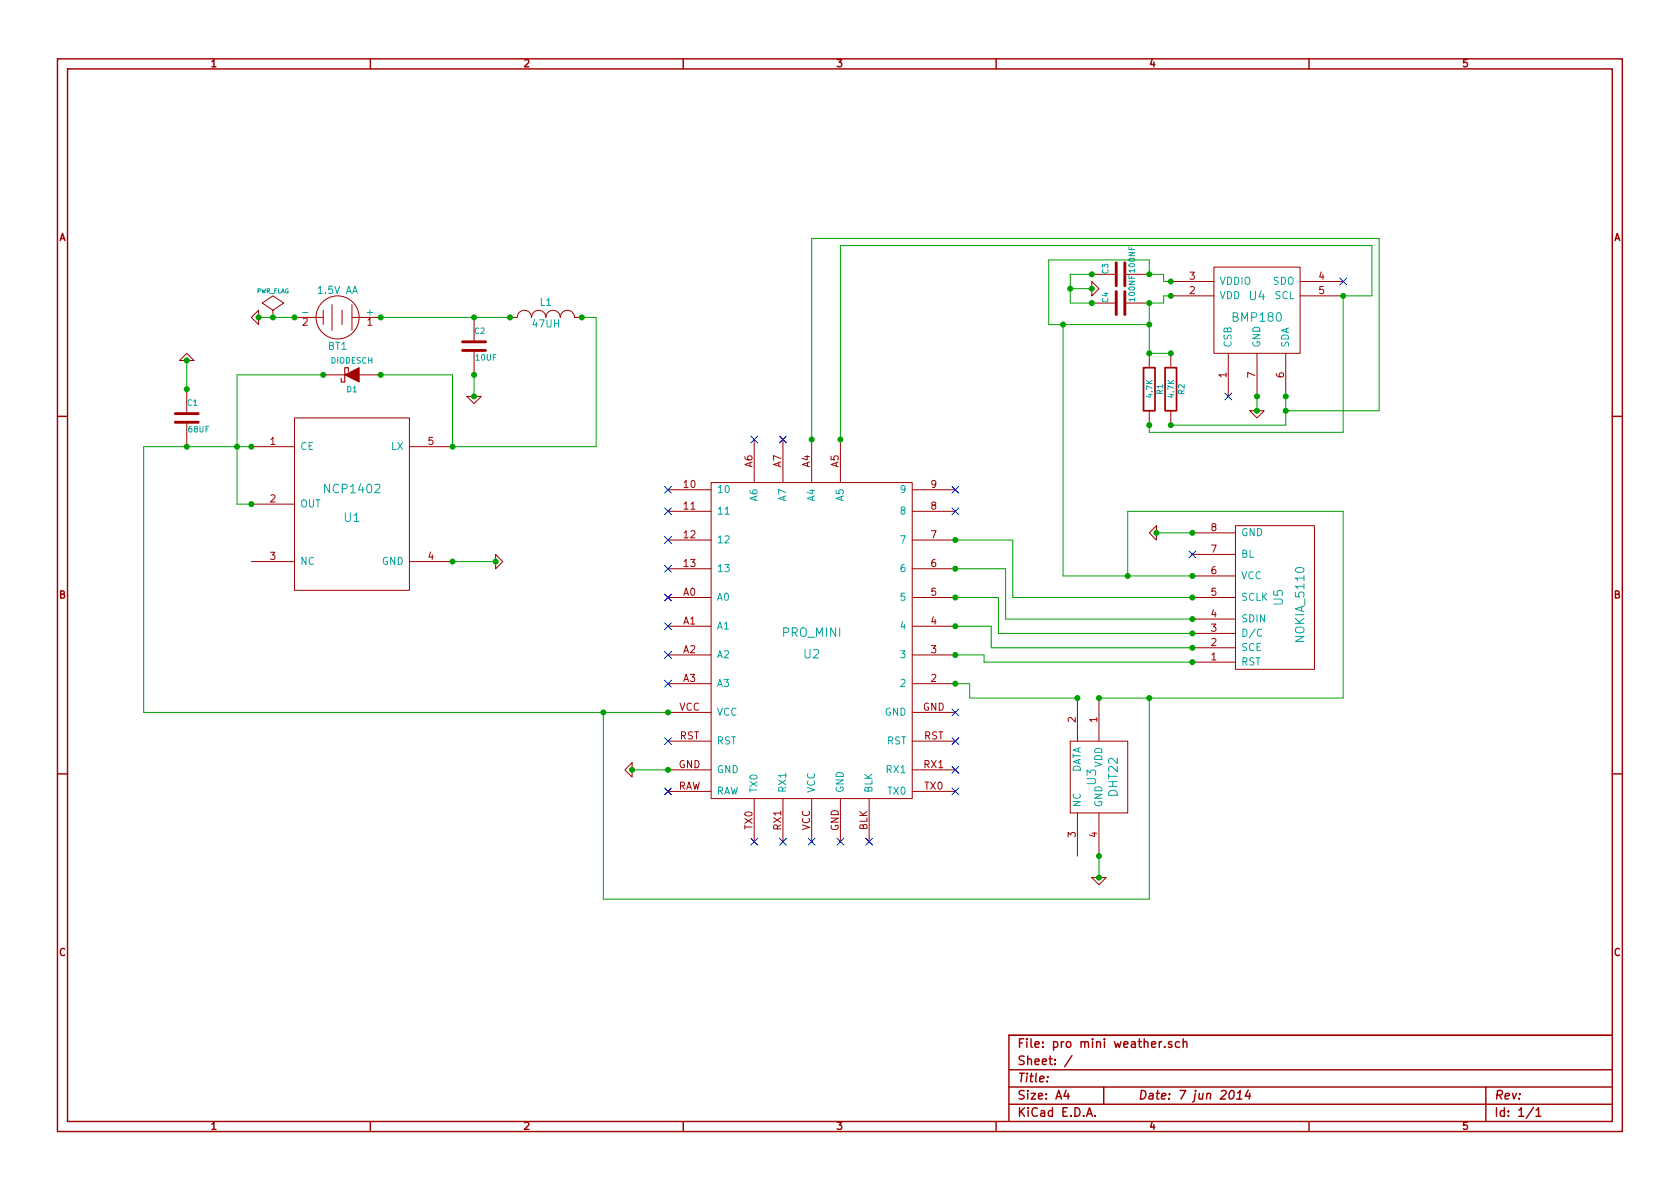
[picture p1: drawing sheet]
<svg xmlns="http://www.w3.org/2000/svg" width="297mm" height="210mm" viewBox="0 0 297 210" stroke-linecap="round" stroke-linejoin="round" font-family="sans-serif">
<g fill="none" stroke="#a00000" stroke-width=".25">
<path d="M10.2 10.4h276.6v189.7h-276.6zM11.9 12.2h273.2v186.1h-273.2zM65.5 10.4v1.8M120.8 10.4v1.8M176.1 10.4v1.8M231.4 10.4v1.8M10.2 73.6h1.7M285.1 73.6h1.7M10.2 136.8h1.7M285.1 136.8h1.7M65.5 198.3v1.8M120.8 198.3v1.8"/>
<path d="M176.1 198.3v1.8M178.4 189.2h106.7M178.4 195.3h106.7M178.4 192.2h106.7M185.2 190.4v.1M188.5 192.8l-.4 1h1M188.8 193.3v1.1M189.5 186.7l-1.3 1.9M192.1 197.4l.5-1.5 .5 1.5M192.3 197h.7M193.6 197.3v.1M195.1 192.2v3.1"/>
<path d="M205 184.2v1M205.4 184.2l-.3 .1-.1 .2M205.9 185.1v.1M207.2 184.3l-.4-.1-.2 .2 .1 .2 .5 .2v.3h-.6M208.6 184.3a.48 .48 0 0 0-.7 0v.8l.2 .1 .5-.1M209.2 184.3h.1a.36 .36 0 0 1 .6 .1v.8M209.2 183.7v1.5M217.6 193l.3-.2a.88 .88 0 0 1-.3 1.6l-.3-.3a1.19 1.19 0 0 1 .3-1.1zM218.7 194.4h.9M218.8 193.3l.5-.5-.2 1.6M220.7 192.8l-.5 1h.9M221 193.3l-.1 1.1"/>
<path d="M231.4 198.3v1.8M262.7 192.2v6.1M271.1 195.8l-1.3 2M271.6 196.3l.4-.4v1.5M271.6 197.4h.9M285.1 183.1h-106.7v15.2"/>
</g>
<g fill="none" stroke="#a00000" stroke-width=".18">
<path d="M44.4 56.1l1.3-1.2v2.5zM48.3 56.1h.1M48.3 54.9l1.9-1.3-1.9-1.3-1.9 1.3 1.9 1.3v1.2M52.1 56.1h5M57.1 54.9v2.5M58.7 53.9v4.5M60.5 54.9v2.5M62.2 56.1h5.1M62.2 53.9v4.5M83.8 56.1v4.3M90.2 56.1h1.3a1.26 1.26 0 0 1 1.2-1.2 1.26 1.26 0 0 1 1.3 1.2M94 56.1a1.26 1.26 0 0 1 1.3-1.2 1.26 1.26 0 0 1 1.2 1.2 1.27 1.27 0 0 1 1.3-1.2 1.27 1.27 0 0 1 1.3 1.2"/>
<path d="M99.1 56.1a1.26 1.26 0 0 1 1.2-1.2 1.26 1.26 0 0 1 1.3 1.2h1.3M193 49.8l1.3 1.2-1.3 1.3zM193 48.5h4.4M193 53.6h4.4M198.9 48.5h4.3M198.9 53.6h4.3M207 52.3h7.6M207 49.8h7.6M214.6 47.2h15.3v15.3h-15.3zM229.9 52.3h7.6M229.9 49.8h7.6M33 62.5l1.3 1.2h-2.6z"/>
<path d="M33 68.8v4.3M33 74.7v4.3M44.4 79h7.7M52.1 73.9h20.3v30.5h-20.3zM57.1 66.3h3.9M63.5 66.3h3.8M72.4 79h7.6M82.5 70.1h2.6l-1.3 1.3zM83.8 62v4.3M133.3 77.7v7.6M138.4 77.7v7.6M143.5 77.7v7.6"/>
<path d="M148.6 77.7v7.6M203.2 62.5v2.5M203.2 72.6v2.6M207 62.5v2.5M207 72.6v2.6M217.2 62.5v7.6M221 72.6h2.5l-1.3 1.3zM222.2 62.5v7.6M227.3 62.5v7.6M44.4 89.1h7.7M44.4 99.3h7.7M72.4 99.3h7.6"/>
<path d="M87.6 98l1.3 1.3-1.3 1.3zM118.1 95.5h7.6M118.1 90.4h7.6M118.1 86.6h7.6M125.7 85.3h35.6v55.9h-35.6zM161.3 95.5h7.6M161.3 90.4h7.6M161.3 86.6h7.6M203.2 94.2l1.3-1.2v2.5zM210.8 98h7.6M210.8 94.2h7.6M218.4 93h14v25.4h-14z"/>
<path d="M118.1 115.8h7.6M118.1 110.7h7.6M118.1 105.7h7.6M118.1 100.6h7.6M161.3 115.8h7.6M161.3 110.7h7.6M161.3 105.7h7.6M161.3 100.6h7.6M210.8 105.7h7.6M210.8 117.1h7.6M210.8 114.5h7.6M210.8 112h7.6"/>
<path d="M210.8 109.5h7.6M210.8 101.8h7.6M110.5 136.1l1.3-1.2v2.5zM118.1 120.9h7.6M118.1 139.9h7.6M118.1 136.1h7.6M118.1 126h7.6M118.1 131.1h7.6M161.3 120.9h7.6M161.3 139.9h7.6M161.3 136.1h7.6M161.3 126h7.6"/>
<path d="M161.3 131.1h7.6M189.2 131.1h10.2v12.7h-10.2zM190.5 123.4v7.7M194.3 123.4v7.7M133.3 141.2v7.6M138.4 141.2v7.6M143.5 141.2v7.6M148.6 141.2v7.6M153.7 141.2v7.6M190.5 143.8v7.6M193 155.2h2.6l-1.3 1.3zM194.3 143.8v7.6"/>
<circle cx="59.7" cy="56.1" r="3.8"/>
</g>
<path d="M223.1 111.4a.5 .5 0 0 0-.7 0 .5 .5 0 0 0-.1 .6 .45 .45 0 0 0 .2 .5 .45 .45 0 0 0 .6-.1" fill="none" stroke="#00a0a0" stroke-width=".18"/>
<g fill="none" stroke="#0000c0" stroke-width=".18">
<path d="M236.9 49.2l1.2 1.2M238.1 49.2l-1.2 1.2M132.7 77.1l1.3 1.2M134 77.1l-1.3 1.2M137.8 77.1l1.2 1.2M139 77.1l-1.2 1.2M216.6 69.5l1.2 1.2M217.8 69.5l-1.2 1.2M117.5 100l1.2 1.2M117.5 94.9l1.2 1.2M117.5 89.8l1.2 1.2M117.5 86l1.2 1.2"/>
<path d="M118.7 100l-1.2 1.2M118.7 94.9l-1.2 1.2M118.7 89.8l-1.2 1.2M118.7 86l-1.2 1.2M168.3 86l1.2 1.2M168.3 89.8l1.2 1.2M169.5 86l-1.2 1.2M169.5 89.8l-1.2 1.2M210.2 97.4l1.2 1.2M211.4 97.4l-1.2 1.2M117.5 115.2l1.2 1.2M117.5 110.1l1.2 1.2"/>
<path d="M117.5 105l1.2 1.3M118.7 115.2l-1.2 1.2M118.7 110.1l-1.2 1.2M118.7 105l-1.2 1.3M117.5 139.3l1.2 1.3M117.5 130.4l1.2 1.3M117.5 120.3l1.2 1.2M118.7 139.3l-1.2 1.3M118.7 130.4l-1.2 1.3M118.7 120.3l-1.2 1.2M168.3 130.4l1.2 1.3M168.3 135.5l1.2 1.2"/>
<path d="M168.3 139.3l1.2 1.3M168.3 125.4l1.2 1.2M169.5 139.3l-1.2 1.3M169.5 130.4l-1.2 1.3M169.5 135.5l-1.2 1.2M169.5 125.4l-1.2 1.2M132.7 148.2l1.3 1.2M134 148.2l-1.3 1.2M137.8 148.2l1.2 1.2M139 148.2l-1.2 1.2M142.9 148.2l1.2 1.2M144.1 148.2l-1.2 1.2"/>
<path d="M148 148.2l1.2 1.2M149.2 148.2l-1.2 1.2M153.1 148.2l1.2 1.2M154.3 148.2l-1.2 1.2"/>
</g>
<path d="M197.4 46.5v4M197.4 51.6v4M198.9 46.5v4M198.9 51.6v4M31 74.7h4.1M31 73.1h4.1M81.8 62h4.1M81.8 60.4h4.1" fill="none" stroke="#a00000" stroke-width=".51"/>
<path d="M61 66.3l2.5-1.3v2.6z" fill="#a00000" stroke="#a00000" stroke-width=".18"/>
<path d="M61.6 65.7v-.7h-.6v2.6h-.7v-.7" fill="none" stroke="#a00000" stroke-width=".2"/>
<path d="M202.2 65h2v7.6h-2zM206 65h2v7.6h-2z" fill="none" stroke="#a00000" stroke-width=".3"/>
<g fill="none" stroke="#00a000" stroke-width=".18">
<path d="M45.7 56.1h6.4M67.3 56.1h22.9M102.9 56.1h2.5v22.9h-25.4v-12.7h-12.7M188 57.4v44.4h22.8M189.2 51h3.8M193 48.5h-3.8v5.1h3.8M207 52.3h-1.3v1.3h-2.5v8.9h3.8M207 49.8h-1.3v-1.3h-2.5v-2.5h-17.8v11.4h17.8M33 63.7v5.1M44.4 79h-19v47h92.7M57.1 66.3h-15.2v22.8h2.5M83.8 66.3v3.8"/>
<path d="M203.2 75.2v1.2h34.3v-24.1h5.1v-8.9h-94v34.3M222.2 70.1v2.5M227.3 70.1v5.1h-20.3M227.3 72.6h16.5v-30.4h-100.3v35.5M80 99.3h7.6M168.9 95.5h10.2v10.2h31.7M204.5 94.2h6.3M168.9 115.8h5.1v1.3h36.8M168.9 110.7h6.4v3.8h35.5M168.9 105.7h7.6v6.3h34.3M168.9 100.6h8.9v8.9h33M199.4 101.8v-11.4h38.1v33h-43.2"/>
<path d="M111.8 136.1h6.3M168.9 120.9h2.5v2.5h19.1M203.2 123.4v35.6h-96.5v-33M194.3 151.4v3.8"/>
</g>
<g fill="#00a000" stroke="#00a000" stroke-width=".25">
<circle cx="83.8" cy="56.1" r=".41"/>
<circle cx="41.9" cy="79" r=".41"/>
<circle cx="33" cy="79" r=".41"/>
<circle cx="106.7" cy="126" r=".41"/>
<circle cx="203.2" cy="123.4" r=".41"/>
<circle cx="199.4" cy="101.8" r=".41"/>
<circle cx="189.2" cy="51" r=".41"/>
<circle cx="188" cy="57.4" r=".41"/>
<circle cx="203.2" cy="57.4" r=".41"/>
<circle cx="227.3" cy="72.6" r=".41"/>
<circle cx="237.5" cy="52.3" r=".41"/>
<circle cx="210.8" cy="94.2" r=".41"/>
<circle cx="194.3" cy="151.4" r=".41"/>
<circle cx="222.2" cy="70.1" r=".41"/>
<circle cx="87.6" cy="99.3" r=".41"/>
<circle cx="44.4" cy="79" r=".41"/>
<circle cx="44.4" cy="89.1" r=".41"/>
<circle cx="80" cy="79" r=".41"/>
<circle cx="80" cy="99.3" r=".41"/>
<circle cx="83.8" cy="66.3" r=".41"/>
<circle cx="83.8" cy="70.1" r=".41"/>
<circle cx="90.2" cy="56.1" r=".41"/>
<circle cx="102.9" cy="56.1" r=".41"/>
<circle cx="67.3" cy="56.1" r=".41"/>
<circle cx="67.3" cy="66.3" r=".41"/>
<circle cx="57.1" cy="66.3" r=".41"/>
<circle cx="52.1" cy="56.1" r=".41"/>
<circle cx="45.7" cy="56.1" r=".41"/>
<circle cx="111.8" cy="136.1" r=".41"/>
<circle cx="118.1" cy="136.1" r=".41"/>
<circle cx="118.1" cy="126" r=".41"/>
<circle cx="33" cy="68.8" r=".41"/>
<circle cx="143.5" cy="77.7" r=".41"/>
<circle cx="148.6" cy="77.7" r=".41"/>
<circle cx="168.9" cy="95.5" r=".41"/>
<circle cx="168.9" cy="100.6" r=".41"/>
<circle cx="168.9" cy="105.7" r=".41"/>
<circle cx="168.9" cy="110.7" r=".41"/>
<circle cx="168.9" cy="115.8" r=".41"/>
<circle cx="168.9" cy="120.9" r=".41"/>
<circle cx="190.5" cy="123.4" r=".41"/>
<circle cx="194.3" cy="123.4" r=".41"/>
<circle cx="210.8" cy="101.8" r=".41"/>
<circle cx="210.8" cy="105.7" r=".41"/>
<circle cx="210.8" cy="109.5" r=".41"/>
<circle cx="210.8" cy="112" r=".41"/>
<circle cx="210.8" cy="114.5" r=".41"/>
<circle cx="210.8" cy="117.1" r=".41"/>
<circle cx="207" cy="75.2" r=".41"/>
<circle cx="203.2" cy="75.2" r=".41"/>
<circle cx="203.2" cy="62.5" r=".41"/>
<circle cx="207" cy="62.5" r=".41"/>
<circle cx="227.3" cy="70.1" r=".41"/>
<circle cx="203.2" cy="48.5" r=".41"/>
<circle cx="203.2" cy="53.6" r=".41"/>
<circle cx="207" cy="52.3" r=".41"/>
<circle cx="207" cy="49.8" r=".41"/>
<circle cx="193" cy="48.5" r=".41"/>
<circle cx="193" cy="53.6" r=".41"/>
<circle cx="204.5" cy="94.2" r=".41"/>
<circle cx="222.2" cy="72.6" r=".41"/>
<circle cx="193" cy="51" r=".41"/>
<circle cx="194.3" cy="155.2" r=".41"/>
<circle cx="33" cy="63.7" r=".41"/>
<circle cx="48.3" cy="56.1" r=".41"/>
</g>
<g font-size="2.1" fill="#00a0a0">
<text x="220.9" y="53.2">U4</text>
<text x="218.1" y="57">BMP180</text>
<text x="57.6" y="87.3">NCP1402</text>
<text x="60.9" y="92.4">U1</text>
<text x="226.9" y="107" transform="rotate(-90 226.9 107)">U5</text>
<text x="138.4" y="112.7">PRO_MINI</text>
<text x="230.7" y="113.3" transform="rotate(-90 230.7 113.3)">NOKIA_5110</text>
<text x="142.2" y="116.5">U2</text>
<text x="193.9" y="138.8" transform="rotate(-90 193.9 138.8)">U3</text>
<text x="197.7" y="140.8" transform="rotate(-90 197.7 140.8)">DHT22</text>
</g>
<g font-size="2.1" fill="#a00000">
<text x="179.9" y="185.4">File: pro mini weather.sch</text>
<text x="179.9" y="191.5">Title:</text>
<text x="179.9" y="188.4">Sheet: /</text>
<text x="179.9" y="197.6">KiCad E.D.A.</text>
<text x="179.9" y="194.5">Size: A4</text>
<text x="201.2" y="194.5">Date: 7 jun 2014</text>
<text x="264.2" y="194.5">Rev:</text>
<text x="264.2" y="197.6">Id: 1/1</text>
</g>
<g font-size="1.8" fill="#a00000">
<text x="37.3" y="11.9">1</text>
<text x="92.7" y="11.9">2</text>
<text x="148" y="11.9">3</text>
<text x="203.3" y="11.9">4</text>
<text x="258.6" y="11.9">5</text>
<text x="10.4" y="42.7">A</text>
<text x="285.3" y="42.7">A</text>
<text x="210.3" y="52.1">2</text>
<text x="210.3" y="49.5">3</text>
<text x="233.2" y="49.5">4</text>
<text x="233.2" y="52.1">5</text>
<text x="53.5" y="57.7">2</text>
<text x="64.9" y="57.7">1</text>
<text x="216.9" y="66.8" transform="rotate(-90 216.9 66.8)">1</text>
<text x="222" y="66.8" transform="rotate(-90 222 66.8)">7</text>
<text x="227.1" y="66.8" transform="rotate(-90 227.1 66.8)">6</text>
<text x="47.8" y="78.7">1</text>
<text x="75.7" y="78.7">5</text>
<text x="133.1" y="82.6" transform="rotate(-90 133.1 82.6)">A6</text>
<text x="138.2" y="82.6" transform="rotate(-90 138.2 82.6)">A7</text>
<text x="143.3" y="82.6" transform="rotate(-90 143.3 82.6)">A4</text>
<text x="148.3" y="82.6" transform="rotate(-90 148.3 82.6)">A5</text>
<text x="47.8" y="88.9">2</text>
<text x="121" y="86.4">10</text>
<text x="164.6" y="86.4">9</text>
<text x="121" y="90.2">11</text>
<text x="121" y="95.2">12</text>
<text x="164.6" y="95.2">7</text>
<text x="164.6" y="90.2">8</text>
<text x="214.1" y="94">8</text>
<text x="47.8" y="99.1">3</text>
<text x="75.7" y="99.1">4</text>
<text x="121" y="100.3">13</text>
<text x="164.6" y="100.3">6</text>
<text x="214.1" y="101.6">6</text>
<text x="214.1" y="97.8">7</text>
<text x="10.4" y="105.9">B</text>
<text x="120.8" y="105.4">A0</text>
<text x="164.6" y="105.4">5</text>
<text x="214.1" y="105.4">5</text>
<text x="285.3" y="105.9">B</text>
<text x="120.8" y="110.5">A1</text>
<text x="164.6" y="110.5">4</text>
<text x="214.1" y="111.8">3</text>
<text x="214.1" y="109.2">4</text>
<text x="120.8" y="115.6">A2</text>
<text x="164.6" y="115.6">3</text>
<text x="214.1" y="116.8">1</text>
<text x="214.1" y="114.3">2</text>
<text x="120.1" y="125.7">VCC</text>
<text x="120.8" y="120.6">A3</text>
<text x="163.1" y="125.7">GND</text>
<text x="164.6" y="120.6">2</text>
<text x="120.2" y="130.8">RST</text>
<text x="163.3" y="130.8">RST</text>
<text x="190.2" y="127.7" transform="rotate(-90 190.2 127.7)">2</text>
<text x="194.1" y="127.7" transform="rotate(-90 194.1 127.7)">1</text>
<text x="120" y="135.9">GND</text>
<text x="163.4" y="135.9">RX1</text>
<text x="119.8" y="139.7">RAW</text>
<text x="163.5" y="139.7">TX0</text>
<text x="133.1" y="146.7" transform="rotate(-90 133.1 146.7)">TX0</text>
<text x="138.2" y="146.7" transform="rotate(-90 138.2 146.7)">RX1</text>
<text x="143.3" y="146.9" transform="rotate(-90 143.3 146.9)">VCC</text>
<text x="148.3" y="147" transform="rotate(-90 148.3 147)">GND</text>
<text x="153.4" y="146.8" transform="rotate(-90 153.4 146.8)">BLK</text>
<text x="190.2" y="148.1" transform="rotate(-90 190.2 148.1)">3</text>
<text x="194.1" y="148.1" transform="rotate(-90 194.1 148.1)">4</text>
<text x="10.4" y="169.1">C</text>
<text x="285.3" y="169.1">C</text>
<text x="37.3" y="199.8">1</text>
<text x="92.7" y="199.8">2</text>
<text x="148" y="199.8">3</text>
<text x="203.3" y="199.8">4</text>
<text x="258.6" y="199.8">5</text>
</g>
<g font-size="1.8" fill="#00a0a0">
<text x="56.3" y="52">1.5V AA</text>
<text x="215.6" y="53">VDD</text>
<text x="215.6" y="50.4">VDDIO</text>
<text x="225" y="50.4">SDO</text>
<text x="225.3" y="53">SCL</text>
<text x="53.7" y="55.9">-</text>
<text x="64.9" y="55.9">+</text>
<text x="94.3" y="58">47UH</text>
<text x="95.5" y="54.1">L1</text>
<text x="58" y="61.9">BT1</text>
<text x="217.8" y="61.5" transform="rotate(-90 217.8 61.5)">CSB</text>
<text x="222.9" y="61.5" transform="rotate(-90 222.9 61.5)">GND</text>
<text x="228" y="61.5" transform="rotate(-90 228 61.5)">SDA</text>
<text x="53.1" y="79.6">CE</text>
<text x="69.1" y="79.6">LX</text>
<text x="53.1" y="89.8">OUT</text>
<text x="126.7" y="87.2">10</text>
<text x="134" y="88.6" transform="rotate(-90 134 88.6)">A6</text>
<text x="139.1" y="88.6" transform="rotate(-90 139.1 88.6)">A7</text>
<text x="144.1" y="88.6" transform="rotate(-90 144.1 88.6)">A4</text>
<text x="149.2" y="88.6" transform="rotate(-90 149.2 88.6)">A5</text>
<text x="159.3" y="87.2">9</text>
<text x="126.7" y="91.1">11</text>
<text x="159.3" y="91.1">8</text>
<text x="219.5" y="94.9">GND</text>
<text x="53.1" y="99.9">NC</text>
<text x="67.4" y="99.9">GND</text>
<text x="126.7" y="96.1">12</text>
<text x="126.7" y="101.2">13</text>
<text x="159.3" y="101.2">6</text>
<text x="159.3" y="96.1">7</text>
<text x="219.5" y="98.7">BL</text>
<text x="126.7" y="106.3">A0</text>
<text x="159.3" y="106.3">5</text>
<text x="219.5" y="106.3">SCLK</text>
<text x="219.5" y="102.5">VCC</text>
<text x="126.7" y="111.4">A1</text>
<text x="159.3" y="111.4">4</text>
<text x="219.5" y="112.6">D/C</text>
<text x="219.5" y="110.1">SDIN</text>
<text x="126.7" y="116.5">A2</text>
<text x="159.3" y="116.5">3</text>
<text x="219.5" y="117.7">RST</text>
<text x="219.5" y="115.2">SCE</text>
<text x="126.7" y="121.5">A3</text>
<text x="159.3" y="121.5">2</text>
<text x="126.7" y="126.6">VCC</text>
<text x="126.7" y="131.7">RST</text>
<text x="156.3" y="126.6">GND</text>
<text x="156.7" y="131.7">RST</text>
<text x="126.7" y="136.8">GND</text>
<text x="156.8" y="136.8">RX1</text>
<text x="191.1" y="137" transform="rotate(-90 191.1 137)">DATA</text>
<text x="194.9" y="135.8" transform="rotate(-90 194.9 135.8)">VDD</text>
<text x="126.7" y="140.6">RAW</text>
<text x="134" y="140.2" transform="rotate(-90 134 140.2)">TX0</text>
<text x="139.1" y="140.2" transform="rotate(-90 139.1 140.2)">RX1</text>
<text x="144.1" y="140.2" transform="rotate(-90 144.1 140.2)">VCC</text>
<text x="149.2" y="140.2" transform="rotate(-90 149.2 140.2)">GND</text>
<text x="154.3" y="140.2" transform="rotate(-90 154.3 140.2)">BLK</text>
<text x="157" y="140.6">TX0</text>
<text x="191.1" y="142.7" transform="rotate(-90 191.1 142.7)">NC</text>
<text x="194.9" y="142.7" transform="rotate(-90 194.9 142.7)">GND</text>
</g>
<g font-size="1.4" fill="#00a0a0">
<text x="196" y="53.5" transform="rotate(-90 196 53.5)">C4</text>
<text x="196" y="48.4" transform="rotate(-90 196 48.4)">C3</text>
<text x="200.7" y="53.1" transform="rotate(-90 200.7 53.1)">100NF</text>
<text x="200.7" y="48.1" transform="rotate(-90 200.7 48.1)">100NF</text>
<text x="83.9" y="59.1">C2</text>
<text x="58.5" y="64.3">DIODESCH</text>
<text x="84.2" y="63.8">10UF</text>
<text x="33.1" y="71.8">C1</text>
<text x="61.3" y="69.4">D1</text>
<text x="203.8" y="70.3" transform="rotate(-90 203.8 70.3)">4.7K</text>
<text x="205.7" y="69.7" transform="rotate(-90 205.7 69.7)">R1</text>
<text x="207.6" y="70.3" transform="rotate(-90 207.6 70.3)">4.7K</text>
<text x="209.5" y="69.7" transform="rotate(-90 209.5 69.7)">R2</text>
<text x="33.4" y="76.5">68UF</text>
</g>
<text font-size="1.1" fill="#00a0a0" x="45.3" y="51.9">PWR_FLAG</text>
</svg>
